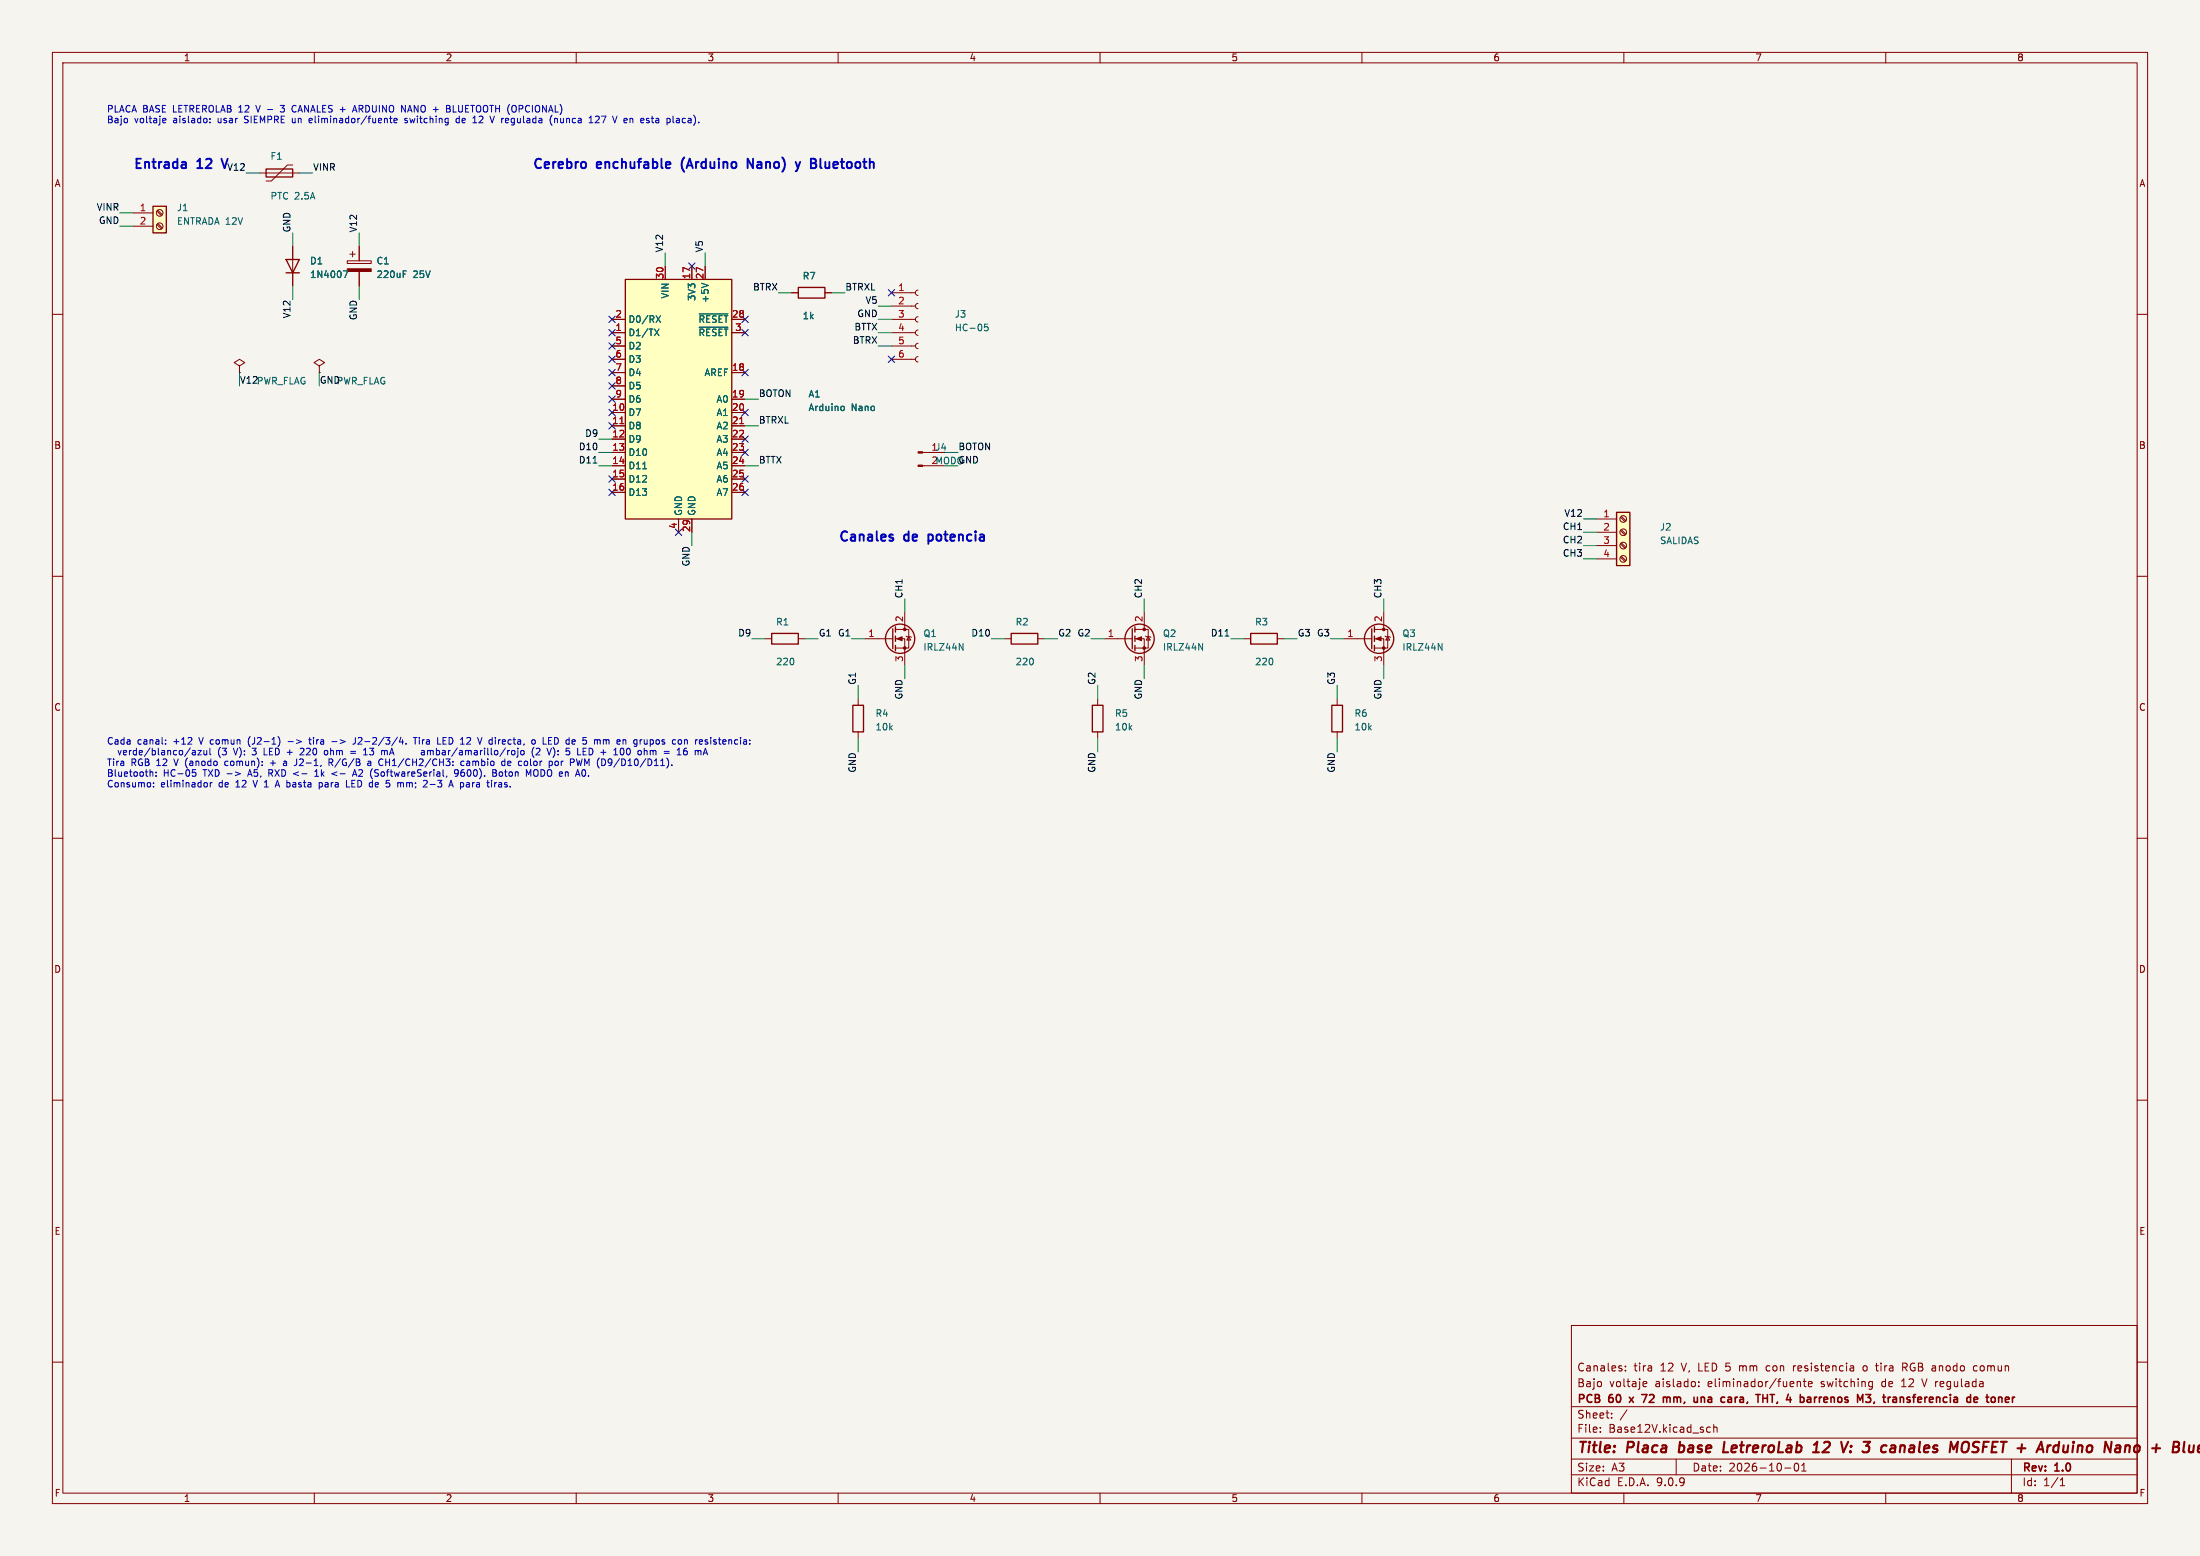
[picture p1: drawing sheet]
<svg xmlns="http://www.w3.org/2000/svg" width="420mm" height="297mm" viewBox="0 0 420 297" stroke-linecap="round" stroke-linejoin="round" font-family="sans-serif">
<path d="M0 0h420v297h-420z" fill="#f5f4ef" stroke="#f5f4ef" stroke-width=".19"/>
<g fill="none" stroke="#840000" stroke-width=".19">
<path d="M10 10h400v277h-400zM12 12h396v273h-396zM60 10v2M110 10v2M160 10v2M210 10v2M260 10v2M310 10v2M360 10v2M66.3 49.8h4.6v.5h-4.6zM66.8 48.5h1M67.3 48v1"/>
<path d="M68.6 47v2.8M68.6 51.8v2.8M151.1 55.9h1.3M157.5 55.9h1.2M10 60h2M45.7 69.9l1-.7-1-.6-1 .6 1 .7v1.2M45.7 71.1h.1M61 69.9l1-.7-1-.6-1.1 .6 1.1 .7v1.2M61 71.1h.1M408 60h2M10 110h2M172.7 116.8v3.3"/>
<path d="M408 110h2M165.1 121.9h5.3M170.9 120.1h2.6v3.6h-2.6M170.9 121.9h1.8v5.1M173 121.4l1 .3M173.5 121.5l.4 .7h-.8zM10 160h2M408 160h2M10 210h2M408 210h2M300 253h108v32h-108zM10 260h2"/>
<path d="M300 278.5h108M300 274.5h108M300 268.5h108M305.5 273.2v.2M305.5 272.5v.1M307.7 270.5v.2M307.7 269.8v.1M310.3 261.5v.2M310.3 260.8v.1M310.6 269.1l-1.3 1.9M313.9 263.7l.4 .1 .1 .2-.7 .2M314.3 264.6l-.4 .1"/>
<path d="M320 278.5v3M324.3 264.5v.2M324.3 263.8v.1M325.9 273.3h.6M325.9 272.5h.6M327.2 272.5l.2-.1 .3 .1 .1 .9M327.2 271.9v1.5M337.2 260.8v.7M342.4 260.7v1M342.7 279.4l.2-.1a.8 .8 0 0 1 .5 .7 .8 .8 0 0 1-.5 .8l-.2-.2-.2-.4zM342.7 260.7l-.3 .3M343.1 263.8l.2-.1 .4 .1v.9"/>
<path d="M343.1 263.7v1M343.9 279.7l.5-.4v1.5M344.2 263.7h.6M344.4 263.2v1.3l.4 .2M345.2 264.2l.7-.2v-.2l-.5-.1-.2 .2 .1 .7h.6M353.8 260.8l.1 .9M353.9 261.6l-.2 .1M353.9 261l-.2 .1M356.2 260.7l-.4 .1-.1 .2v.5l.5 .2M357 263.7l.4 .1M357.4 264.6l-.4 .1M357.4 263.7v1.2l-.1 .2-.4 .1"/>
<path d="M358 260.7h.6M358.4 261.7h.2M363 264.7h.9M363.2 263.5l-.2 .1M363.6 261l.5 .7M364 260.3l-.2-.1h-.6v1.5M364 260.8l-.2 .2h-.6M366.9 263.2l.5 1.5M376.7 261.4l.3 .3 .4-.1M377.4 260.8l-.4-.1-.3 .3M384 278.5v6.5M408 260h2"/>
<path d="M60 285v2M110 285v2M160 285v2M210 285v2M260 285v2M300 281.5h108M310 285v2M340.7 280.2h1.2M343.9 280.8h.9M360 285v2M393.3 283.6h.9M393.3 282.5l.4-.4v1.5"/>
</g>
<g fill="none" stroke="#840000" stroke-width=".4">
<path d="M320.5 277.1l.2 .1M320.7 275.2l-.2 2M329.2 275.2l-.2 2h.9M346.1 277.2h1.1M346.3 275.8l.6-.6-.2 2M349.2 276.1l-1.3 1.1h1.2M353.3 277l-.1 .2M353.4 276v.2M362.8 275.9l-.1 1.3M363.4 275.9l-.6 .2M375.1 275.2l.6 .1a1.36 1.36 0 0 1-.5 1.9M376.5 277.1l.7 .1"/>
<path d="M377.1 275.2l-.2 .1a.46 .46 0 0 0-.2 .5 .46 .46 0 0 0 .3 .4l.4 .1M394.7 277l-.6 .2M394.8 275.9l-.1 1.3M407.9 275.9l.4 .1 .2 .3-.1 .5-.4 .4M418 275.9l-.1 1.2a.57 .57 0 0 0 .8-.1M418.8 275.9l-.1 1.3"/>
</g>
<g fill="none" stroke="#840000" stroke-width=".3">
<path d="M311 266.7l.8 1M311.8 266.7l-.8 1M313.4 266.2h1l-.6 1.5M317.6 266.8l.4-.1 .2 .2M318.2 266.9l.2-.2 .4 .1v.1M318.2 266.9v.8M324.8 266.7v1M325.3 266.8l-.3-.1-.2 .1M330 266.7h.3l.2 .2v.8M330.5 267.6l-.5 .1M330.5 267l-.5 .1M335.2 266.2h.8"/>
<path d="M335.6 266.2v1.5M336.5 266.2v1.5M336.5 266.9h.9M337.4 266.2v1.5M337.9 266.2h.9M338.3 266.2v1.5M344.3 266.8l.1 .2-.1 .6M347.3 266.7v1M347.8 266.7l-.3 .1-.2 .2M359.4 266.7h.6M364.1 266.8h.5M364.1 267.1l.5 .2 .1 .2-.2 .2-.5-.1"/>
<path d="M379.1 266.7h.6M379.4 267.6l.3 .1M380.3 266.8l.3-.1 .3 .3v.4l-.3 .3-.3-.1-.2-.2z"/>
</g>
<g fill="none" stroke="#840000" stroke-width=".25">
<path d="M152.4 54.9h5.1v2h-5.1zM170.9 119.6v1.1M170.4 120v3.8M170.9 121.4v1M170.9 123.2v1"/>
<circle cx="171.8" cy="121.9" r="2.79"/>
</g>
<g fill="#840000" stroke="#840000" stroke-width=".19">
<path d="M171.2 121.9l1-.4v.8z"/>
<path d="M66.3 51.3h4.6v.5h-4.6z"/>
<circle cx="172.7" cy="120.1" r=".25"/>
<circle cx="172.7" cy="123.7" r=".25"/>
</g>
<path d="M77 52.3h.4M77 51.7h.6M183.1 122.8l.8 1.3v-1.3" fill="none" stroke="#006464" stroke-width=".19"/>
<path d="M119.4 53.3h20.3v45.8h-20.3z" fill="#ffffc2"/>
<g fill="none" stroke="#840000" stroke-width=".25">
<path d="M119.4 53.3h20.3v45.8h-20.3zM216.7 119.6v1.1M147.3 120.9h5.1v2h-5.1zM162.8 134.6h2v5.1h-2zM193 120.9h5.1v2h-5.1zM208.5 134.6h2.1v5.1h-2.1zM216.2 120v3.8M216.7 121.4v1M216.7 123.2v1M238.8 120.9h5v2h-5zM254.3 134.6h2v5.1h-2z"/>
<circle cx="217.6" cy="121.9" r="2.79"/>
</g>
<g fill="none" stroke="#840000" stroke-width=".19">
<path d="M127 50.8v2.5M132.1 50.8v2.5M134.6 50.8v2.5M170.2 55.9h4.6M170.2 58.4h4.6M175.3 55.4l-.4 .1-.1 .4 .1 .3 .4 .2M175.3 57.9l-.4 .2-.1 .3 .1 .4 .4 .1M116.8 61h2.6M116.8 63.5h2.6M116.8 66h2.6M116.8 68.6h2.6M116.8 71.1h2.6"/>
<path d="M116.8 73.7h2.6M116.8 76.2h2.6M116.8 78.7h2.6M139.7 61h2.5M139.7 63.5h2.5M139.7 71.1h2.5M139.7 76.2h2.5M139.7 78.7h2.5M170.2 61h4.6M170.2 63.5h4.6M170.2 66h4.6M170.2 68.6h4.6"/>
<path d="M175.3 60.5l-.4 .1-.1 .4 .1 .3 .4 .2M175.3 63l-.4 .1-.1 .4 .1 .4 .4 .1M175.3 65.5l-.4 .2-.1 .3 .1 .4 .4 .1M175.3 68.1l-.4 .1-.1 .4 .1 .3 .4 .2M116.8 81.3h2.6M116.8 83.8h2.6M116.8 86.4h2.6M116.8 88.9h2.6M116.8 91.4h2.6M116.8 94h2.6M129.5 99.1v2.5M132.1 99.1v2.5"/>
<path d="M139.7 81.3h2.5M139.7 83.8h2.5M139.7 86.4h2.5M139.7 88.9h2.5M139.7 91.4h2.5M139.7 94h2.5M176.1 86.4h4.2M176.1 88.9h4.2M218.4 116.8v3.3M146 121.9h1.3M152.4 121.9h1.3M163.8 133.4v1.2"/>
<path d="M163.8 139.7v1.3M191.8 121.9h1.2M198.1 121.9h1.3M209.5 133.4v1.2M209.5 139.7v1.3M210.8 121.9h5.4M216.7 120.1h2.5v3.6h-2.5M216.7 121.9h1.7v5.1M218.7 121.4l1 .3M219.2 121.5l.4 .7h-.8zM237.5 121.9h1.3M243.8 121.9h1.3"/>
<path d="M255.3 133.4v1.2M255.3 139.7v1.3"/>
</g>
<path d="M133.5 59.9h5.5M133.9 54.1l1.3 .4M124.9 62.8l.9 1.3M125.2 60.3l.9 1.2M125.8 62.8l-.9 1.3M126.1 60.3l-.9 1.2M133.5 62.5h5.5M160.8 77.5l.3 .1 .1 .2-.1 .5-.3 .1M188.6 61.9h-.6l-.1 .6 .2-.1h.4l.1 .2v.4l-.2 .1-.5-.1M122.7 89.5h.7M228.8 122.8l.8 1.3v-1.3" fill="none" stroke="#006464" stroke-width=".19"/>
<path d="M118.4 80.9h.7M141.2 80.9h.7" fill="none" stroke="#a90000" stroke-width=".19"/>
<g fill="#840000" stroke="#840000" stroke-width=".19">
<path d="M175.3 86.2h.8v.3h-.8z"/>
<path d="M175.3 88.8h.8v.2h-.8z"/>
<path d="M216.9 121.9l1-.4v.8z"/>
<circle cx="218.4" cy="120.1" r=".25"/>
<circle cx="218.4" cy="123.7" r=".25"/>
</g>
<path d="M308.6 97.8h2.5v10.2h-2.5z" fill="#ffffc2"/>
<g fill="none" stroke="#840000" stroke-width=".25">
<path d="M54.6 49.5h2.5l-1.2 2.6zM54.6 52.1h2.5M308.6 97.8h2.5v10.2h-2.5zM262.4 119.6v1.1M261.9 120v3.8M262.4 121.4v1M262.4 123.2v1"/>
<circle cx="263.3" cy="121.9" r="2.79"/>
</g>
<g fill="none" stroke="#840000" stroke-width=".19">
<path d="M55.9 47v7.6M304.8 99.1h3.8M309.3 98.7l.9 .9M309.5 98.6l.9 .8M264.2 116.8v3.3M304.8 101.6h3.8M304.8 104.1h3.8M304.8 106.7h3.8M309.3 101.3l.9 .8M309.3 103.8l.9 .8M309.3 106.3l.9 .9M309.5 101.1l.9 .8"/>
<path d="M309.5 103.6l.9 .9M309.5 106.2l.9 .8M256.5 121.9h5.4M262.4 120.1h2.5v3.6h-2.5M262.4 121.9h1.8v5.1M264.4 121.4l1 .3M264.9 121.5l.4 .7h-.8z"/>
<circle cx="309.9" cy="99.1" r=".63"/>
<circle cx="309.9" cy="101.6" r=".63"/>
<circle cx="309.9" cy="104.1" r=".63"/>
<circle cx="309.9" cy="106.7" r=".63"/>
</g>
<g fill="#840000" stroke="#840000" stroke-width=".19">
<path d="M262.6 121.9l1.1-.4v.8z"/>
<circle cx="264.2" cy="120.1" r=".25"/>
<circle cx="264.2" cy="123.7" r=".25"/>
</g>
<path d="M65.5 51.7h.9l-.6 1.3M274.6 122.8l.7 1.3v-1.3" fill="none" stroke="#006464" stroke-width=".19"/>
<path d="M29.2 39.4h2.5v5.1h-2.5z" fill="#ffffc2"/>
<path d="M29.2 39.4h2.5v5.1h-2.5zM50.8 32.3h5.1v1.5h-5.1z" fill="none" stroke="#840000" stroke-width=".25"/>
<g fill="none" stroke="#840000" stroke-width=".19">
<path d="M49.5 33h7.6M55.9 31.5h-1l-3.1 3h-1M25.4 40.6h3.8M25.4 43.2h3.8M29.9 40.3l.9 .8M29.9 42.8l.9 .9M30.1 40.1l.9 .9M30.1 42.7l.9 .8M55.9 47v2.5M55.9 52.1v2.5M68.6 47v2.8M68.6 51.8v2.8"/>
<path d="M127 50.8v2.5M132.1 50.8v2.5M134.6 50.8v2.5M151.1 55.9h1.3M157.5 55.9h1.2M116.8 61h2.6M116.8 63.5h2.6M116.8 66h2.6M116.8 68.6h2.6M116.8 71.1h2.6M116.8 73.7h2.6M116.8 76.2h2.6"/>
<path d="M116.8 78.7h2.6M139.7 61h2.5M139.7 63.5h2.5M139.7 71.1h2.5M139.7 76.2h2.5M139.7 78.7h2.5M116.8 81.3h2.6M116.8 83.8h2.6M116.8 86.4h2.6M116.8 88.9h2.6M116.8 91.4h2.6M116.8 94h2.6"/>
<path d="M129.5 99.1v2.5M132.1 99.1v2.5M139.7 81.3h2.5M139.7 83.8h2.5M139.7 86.4h2.5M139.7 88.9h2.5M139.7 91.4h2.5M139.7 94h2.5"/>
<circle cx="30.5" cy="43.2" r=".63"/>
<circle cx="30.5" cy="40.6" r=".63"/>
</g>
<path d="M113.2 88.4h.8M233.9 121.4h.7" fill="none" stroke="#0f0f0f" stroke-width=".19"/>
<g fill="none" stroke="#009600" stroke-width=".19">
<path d="M47 33h2.5M57.1 33h2.6M22.9 43.2h2.5M22.9 40.6h2.5M55.9 44.5v2.5M55.9 54.6v2.6M68.6 44.5v2.5M68.6 54.6v2.6M127 48.3v2.5M134.6 48.3v2.5M148.6 55.9h2.5M158.7 55.9h2.6"/>
<path d="M167.6 58.4h2.6M45.7 71.1v2.6M61 71.1v2.6M142.2 76.2h2.6M167.6 66h2.6M167.6 63.5h2.6M167.6 61h2.6M114.3 83.8h2.5M114.3 86.4h2.5M114.3 88.9h2.5M142.2 88.9h2.6M142.2 81.3h2.6"/>
<path d="M180.3 86.4h2.6M302.3 99.1h2.5M132.1 101.6v2.5M172.7 114.3v2.5M218.4 114.3v2.5M264.2 114.3v2.5M302.3 106.7h2.5M302.3 101.6h2.5M302.3 104.1h2.5M143.5 121.9h2.5M153.7 121.9h2.5M162.6 121.9h2.5"/>
<path d="M163.8 130.8v2.6M172.7 127v2.5M189.2 121.9h2.6M199.4 121.9h2.5M208.3 121.9h2.5M209.5 130.8v2.6M218.4 127v2.5M234.9 121.9h2.6M245.1 121.9h2.5M254 121.9h2.5M255.3 130.8v2.6M264.2 127v2.5"/>
<path d="M163.8 141v2.5M209.5 141v2.5M255.3 141v2.5"/>
</g>
<g fill="none" stroke="#000084" stroke-width=".19">
<path d="M131.5 50.2l1.2 1.2M132.7 50.2l-1.2 1.2M169.6 55.3l1.2 1.2M170.8 55.3l-1.2 1.2M116.2 60.4l1.2 1.2M116.2 62.9l1.2 1.2M116.2 65.4l1.2 1.2M116.2 68l1.2 1.2M116.2 70.5l1.2 1.2M116.2 78.1l1.2 1.2M116.2 75.6l1.2 1.2M116.2 73.1l1.2 1.2"/>
<path d="M117.4 60.4l-1.2 1.2M117.4 62.9l-1.2 1.2M117.4 65.4l-1.2 1.2M117.4 68l-1.2 1.2M117.4 70.5l-1.2 1.2M117.4 78.1l-1.2 1.2M117.4 75.6l-1.2 1.2M117.4 73.1l-1.2 1.2M141.6 78.1l1.2 1.2M141.6 62.9l1.2 1.2M141.6 60.4l1.2 1.2M141.6 70.5l1.2 1.2"/>
<path d="M142.8 78.1l-1.2 1.2M142.8 62.9l-1.2 1.2M142.8 60.4l-1.2 1.2M142.8 70.5l-1.2 1.2M169.6 68l1.2 1.2M170.8 68l-1.2 1.2M116.2 90.8l1.2 1.2M116.2 93.4l1.2 1.2M116.2 80.7l1.2 1.2M117.4 90.8l-1.2 1.2M117.4 93.4l-1.2 1.2M117.4 80.7l-1.2 1.2"/>
<path d="M141.6 93.4l1.2 1.2M141.6 83.2l1.2 1.2M141.6 90.8l1.2 1.2M141.6 85.8l1.2 1.2M142.8 93.4l-1.2 1.2M142.8 83.2l-1.2 1.2M142.8 90.8l-1.2 1.2M142.8 85.8l-1.2 1.2M128.9 101l1.2 1.2M130.1 101l-1.2 1.2"/>
</g>
<g fill="none" stroke="#0000c2" stroke-width=".36">
<path d="M26.9 30.3h-.8v1.8M29.3 30.3v1.5M33.9 30.3v1.8M38 30.6l.2-.3v1.8M39.4 30.5l.2-.2h.4l.3 .2M42.3 30.3l.6 1.8 .6-1.8M103.3 30.5l-.1-.1a.65 .65 0 0 0-.8 .2M108.3 30.3v1.8M118.7 30.3v1.8M122.4 30.3l-.3 .1-.1 .2M124.6 30.3v1.8M126.3 30.3v1.5"/>
<path d="M130.6 30l-.3 .6M131.1 32.1l.6-1.8 .6 1.8M134.8 30.3v1.8M137.2 30.3v.2M143.8 30.3v1.8l-1.1-1.8v1.8M149.3 30l.4 .6M151.9 30.9l.4 1.2M152.3 32.1l-.2 .5M152.8 30.9l-.5 1.2M155.7 31l.1-.4-.2-.2-.8-.1v1.8M156.6 30.3v1.5l.3 .3M160.7 30.3v1.5"/>
<path d="M165 30.3v1.5M166 30.3v1.8M161.7 101.6l-.1-.1a.65 .65 0 0 0-.8 .2M167.4 101.4v1.6M170.3 102.6l.2 .3-.2 .3M170.3 102l.2 .1M173.5 101.4v1.8M177.2 102v1.8M177.2 103.1l.2 .1M177.4 102l-.2 .1M180.5 101.4v1.6M186.2 101.4v.2"/>
</g>
<g fill="none" stroke="#0000c2" stroke-width=".19">
<path d="M31.2 22.6l.4 .1 .1 .2-.6 .1M31.6 23.4h-.4M40.1 23.3v.1M40.1 22.7v.1M48.8 20.1l.5 1.3M53.5 20.1h.8l-.4 .5h.1M53.5 21.3l.5 .1M55.8 22.6v.7l.2 .1M56 21.3l.3 .1M56.3 20.1l-.3 .1M59.4 22.6l-.4 .2 .1 .6h.3M59.6 22.9l-.6 .1"/>
<path d="M67.4 21h.6M67.7 20.1l.4 1.3M74.4 22.6h.4M74.5 22.2v1.1l.3 .1M75.2 23l.6-.1v-.2l-.4-.1-.2 .2 .1 .6h.5M77.8 22.7l-.4-.1-.1 .2 .5 .4M77.8 23.3l-.2 .1h-.3M86.5 20.1v1.3h.6M87.1 22.7v.6l.2 .1h.4M87.7 22.2v1.2M90.3 23.4h.7M94.4 22.2l-.4 1.2"/>
<path d="M105 23.1l.4 .8M105.1 22.5l-.1 .3M105.9 22.6v.8M106.4 22.8v.6M112.5 23.4h.7M113.7 22.3l.2-.1 .4 .1M114.3 22.7l-.7 .7h.8M124.3 22.6h.5M124.5 22.2v1.1l.3 .1M129.1 23.3l.2 .1h.4M129.2 22.7h.4l.1 .7M129.7 22.9l-.4 .1-.2 .1"/>
<path d="M28.7 147.4h.4l.1 .8M29.3 150.1v.1M29.3 149.4v.2M29.8 148.1v.1M29.8 147.4v.1M31.6 141.9v.1M31.6 141.3v.1M36.9 143.2l.3 .1 .1 .8M37.3 144l-.4 .1M37.3 143.5l-.4 .1M37.4 147.5v.4l-.1 .2h-.6M37.8 143.2h.6l-.6 .9h.6"/>
<path d="M38.9 143.2l.1 .8 .3 .1 .2-.1M39.3 149.4l.3 .2v.4l-.3 .2M39.5 143.2v.9M40.1 142.8v1.1l.2 .2M40.1 149.4v.8M40.5 149.4l-.4 .2M43 145.4l-.1 .5 .3 .2M44.5 142.8l.5 1.3M44.9 147.3l1 .4-1 .4M47.5 141l-.1 .4 .1 .8M48.1 144l.2 .1M48.3 149l.4 1.2"/>
<path d="M50.4 142.8v1.3h.6M51.3 147.6h.5M51.6 145.6h1M51.8 146.9h-.5v1.3M52.7 149.9h.6M53 149l-.5 1.2M53.1 140.6a1.46 1.46 0 0 1 0 1.9M54.2 145.3h.4M54.7 145.6h-.4l-.2 .2 .2 .3h.4M55 141.6h1M56.6 144.9v.9M58 142.9v.2"/>
<path d="M58 143.2l-.8 .9h.8M58.9 141.2h.5M59.1 140.8v1.1l.3 .1M60.1 148.2h.7M60.5 146.9v1.3M60.9 149.4h.4l.2 .2-.1 .6h-.5M60.9 149.4v1.2M62 143.3l.3-.1 .3 .3-.1 .5-.2 .1-.3-.1M63.1 145.5l.4 .6M63.3 144.9h-.5v1.2M63.4 141.6h.9M63.5 145.1l-.1 .4h-.6"/>
<path d="M64.3 147.3l-.9 .4 .9 .4M64.9 147.7h1M66.1 149v1.2h.6M66.9 143.4h1M66.9 143.8h1M67.3 148.2l.4-1.3 .4 1.3M67.4 147.8h.6M67.8 140.8v1.1l-.5 .1M69.6 143l-.2 .2M69.8 142.8v1.3M70.3 145.3h.4l.1 .8M70.6 144l.5 .1"/>
<path d="M70.8 145.6h-.4l-.2 .2 .2 .3h.4M71.5 148.1l.5 .1M71.6 147.4l.4 .2M73.6 144.9v1.2M73.6 145.5h.8M73.8 143.2l.1 .2v.7M74.8 142.8l-.4 1.3M76.5 140.7l-.3 .9h.8M76.8 141.2v.8M77.5 141.9v.1M78.9 140.8h.7M79.3 140.8v1.2"/>
<path d="M80 140.8v.1M80 141.2v.8M80.5 143.3h.5v.8M81 143.5l-.4 .1-.2 .2 .2 .3 .4-.1M81.6 143.4l.4-.2 .2 .2M81.6 143.2v.9M82.1 149.7h1M82.2 143.4l.1-.2 .3 .1 .1 .8M82.2 143.4v.7M84.6 141.4h.4M85.2 140.8h-.6v1.2h.6M85.8 149.9h.6"/>
<path d="M86.1 149l.4 1.2M87.5 147.5l-.3 .2-.3-.1-.1-.1v-.4l.2-.2h.2l.3 .2a.84 .84 0 0 1-.4 1.1h-.2M88 145.4v.6l.2 .1h.4M88.2 147l-.2 .9 .2 .3M88.2 147.4l-.2 .2M89.5 145.6h-.3l-.1 .2v.3h.4M94.1 147.5h.4M94.5 147.5l.3 .3-.1 .3-.6 .1M94.7 147.1l-.2 .4M94.8 149.4h-.2M95.6 149.4h-.4M95.7 149.7h-.4l-.1 .2v.3h.5"/>
<path d="M95.7 147.3l-.3 .1-.1 .2v.5l.4 .1M96.4 144.9v1.2M96.4 146.1h-.1M96.9 145.5l.1 .6h.5M97.5 145.6l-.6 .1M99.5 143.3l-.1 .5 .2 .3 .3-.1 .2-.2-.2-.5M100.5 145.3l.2 .2v.4l-.2 .2M100.9 147.8l.4-.9v1.3M101.6 143.2v.8l.3 .6M101.9 147.1a.85 .85 0 0 0 .3 1.1h.2M102.1 141.3l.1 .1-.1 .6M102.4 142.9l.4-.1 .3 .4-.8 .9h.8"/>
<path d="M103.7 140.8v1.2M105.3 140.8h-.6v1.2M106 145.4l-.1 .5 .3 .2h.3l.1-.2-.1-.5M106.2 140.8h-.3v1.2h.3M108.9 144.9v1.2M110 144.9l.3 1.2M110.3 144.1h.6M111.1 144.9l-.3 1.2-.2-.9M111.8 147.4l-.1 .5M112.3 148.1v.1M113.7 141.2l.3 .2M116.1 141.2l.2 .2v.6"/>
<path d="M124.1 142h.4M124.1 141.2v1.3M124.5 141.2l-.4 .1M125.2 143.4v.7M130.5 143.4v.6l.5 .1M130.5 143.4v.1M130.7 143.3h.3M130.8 142.8h.3M130.8 141.2l.4 .2v.6M132.9 143.2l.4 .2M133.3 143.4l.1-.2 .4 .2M133.3 143.4v.7"/>
<path d="M135.7 140.8v.1M136.2 142h.4M136.6 141.2l-.4 .2 .1 .2h.3"/>
</g>
<path d="M65.5 51.7h.9l-.6 1.3M77 51.7h.6M77 52.3h.4M133.5 59.9h5.5M133.9 54.1l1.3 .4M124.9 62.8l.9 1.3M125.2 60.3l.9 1.2M125.8 62.8l-.9 1.3M126.1 60.3l-.9 1.2M133.5 62.5h5.5M160.8 77.5l.3 .1 .1 .2-.1 .5-.3 .1M122.7 89.5h.7" fill="none" stroke="#006464" stroke-width=".19"/>
<path d="M118.4 80.9h.7M141.2 80.9h.7" fill="none" stroke="#a90000" stroke-width=".19"/>
<g font-size="2.8" fill="#840000">
<text x="301" y="277.9">Title:</text>
<text x="310.6" y="277.9">Placa</text>
<text x="321.4" y="277.9">base</text>
<text x="330.6" y="277.9">LetreroLab</text>
<text x="348.7" y="277.9">12</text>
<text x="354.8" y="277.9">V:</text>
<text x="359.8" y="277.9">3</text>
<text x="364" y="277.9">canales</text>
<text x="377.9" y="277.9">MOSFET +</text>
<text x="396.3" y="277.9">Arduino</text>
<text x="409.8" y="277.9">Nano</text>
<text x="419.6" y="277.9">+</text>
</g>
<g font-size="2.5" fill="#0000c2">
<text x="25.4" y="33.1">Entrada</text>
<text x="37.8" y="33.1">12</text>
<text x="101.6" y="33.1">Cerebro</text>
<text x="114.1" y="33.1">enchufable</text>
<text x="130.9" y="33.1">(Arduino</text>
<text x="144.2" y="33.1">Nano)</text>
<text x="154.3" y="33.1">y</text>
<text x="157.7" y="33.1">Bluetooth</text>
<text x="160" y="104.2">Canales</text>
<text x="172.7" y="104.2">de</text>
<text x="178" y="104.2">potencia</text>
</g>
<text font-size="2.5" fill="#0f0f0f" x="43.3" y="33.1">V</text>
<g font-size="2.1" fill="#840000">
<text x="301" y="262">Canales:</text>
<text x="311.9" y="262">tira</text>
<text x="317" y="262">12</text>
<text x="321.2" y="262">V, LED 5</text>
<text x="332.6" y="262">mm</text>
<text x="337.9" y="262">con</text>
<text x="343.2" y="262">resistencia</text>
<text x="356.7" y="262">o</text>
<text x="359.3" y="262">tira</text>
<text x="364.5" y="262">RGB anodo</text>
<text x="378.4" y="262">comun</text>
<text x="301" y="268.2">PCB</text>
<text x="301" y="265">Bajo</text>
<text x="307.2" y="265">voltaje</text>
<text x="307.2" y="268.2">60</text>
<text x="314.8" y="268.2">72</text>
<text x="316" y="265">aislado:</text>
<text x="319.4" y="268.2">mm,</text>
<text x="325.8" y="268.2">una</text>
<text x="326.2" y="265">eliminador/fuente</text>
<text x="331.7" y="268.2">cara,</text>
<text x="339" y="268.2">THT,</text>
<text x="345.4" y="268.2">4</text>
<text x="347.9" y="265">switching</text>
<text x="348.5" y="268.2">barrenos</text>
<text x="359.6" y="265">de</text>
<text x="360.1" y="268.2">M3,</text>
<text x="363.6" y="265">12</text>
<text x="365.7" y="268.2">transferencia</text>
<text x="367.7" y="265">V regulada</text>
<text x="382.2" y="268.2">de</text>
<text x="301" y="273.7">File:</text>
<text x="301" y="271">Sheet:</text>
<text x="307.1" y="273.7">Base12V.kicad_sch</text>
<text x="301" y="281.1">Size:</text>
<text x="307.6" y="281.1">A3</text>
<text x="323" y="281.1">Date:</text>
<text x="330" y="281.1">2026-10-01</text>
<text x="386" y="281.3">Rev:</text>
<text x="392.4" y="281.3">1.0</text>
<text x="301" y="283.9">KiCad</text>
<text x="308.7" y="283.9">E.D.A.</text>
<text x="316.3" y="283.9">9.0.9</text>
<text x="386" y="283.9">Id:</text>
<text x="390.1" y="283.9">1/1</text>
</g>
<g font-size="1.8" fill="#840000">
<text x="35" y="11.9">1</text>
<text x="85" y="11.9">2</text>
<text x="135" y="11.9">3</text>
<text x="185" y="11.9">4</text>
<text x="235" y="11.9">5</text>
<text x="285" y="11.9">6</text>
<text x="335" y="11.9">7</text>
<text x="385" y="11.9">8</text>
<text x="10.3" y="35.9">A</text>
<text x="408.3" y="35.9">A</text>
<text x="10.3" y="85.9">B</text>
<text x="408.2" y="85.9">B</text>
<text x="10.3" y="135.9">C</text>
<text x="408.2" y="135.9">C</text>
<text x="10.3" y="185.9">D</text>
<text x="408.2" y="185.9">D</text>
<text x="10.3" y="235.9">E</text>
<text x="408.3" y="235.9">E</text>
<text x="10.3" y="285.9">F</text>
<text x="35" y="286.9">1</text>
<text x="85" y="286.9">2</text>
<text x="135" y="286.9">3</text>
<text x="185" y="286.9">4</text>
<text x="235" y="286.9">5</text>
<text x="285" y="286.9">6</text>
<text x="335" y="286.9">7</text>
<text x="385" y="286.9">8</text>
<text x="408.3" y="285.9">F</text>
</g>
<g font-size="1.8" fill="#0000c2">
<text x="20.3" y="21.8">PLACA BASE LETREROLAB 12</text>
<text x="20.3" y="23.8">Bajo</text>
<text x="25.7" y="23.8">voltaje</text>
<text x="33.2" y="23.8">aislado:</text>
<text x="41.9" y="23.8">usar</text>
<text x="47.1" y="23.8">SIEMPRE</text>
<text x="49.4" y="21.8">V -</text>
<text x="54.4" y="21.8">3</text>
<text x="56.4" y="23.8">un</text>
<text x="56.8" y="21.8">CANALES +</text>
<text x="59.9" y="23.8">eliminador/fuente</text>
<text x="68.9" y="21.8">ARDUINO</text>
<text x="78.3" y="21.8">NANO +</text>
<text x="78.3" y="23.8">switching</text>
<text x="87.3" y="21.8">BLUETOOTH (OPCIONAL)</text>
<text x="88.3" y="23.8">de</text>
<text x="91.8" y="23.8">12</text>
<text x="95.3" y="23.8">V regulada</text>
<text x="107.1" y="23.8">(nunca</text>
<text x="114.8" y="23.8">127</text>
<text x="119.6" y="23.8">V en</text>
<text x="125.2" y="23.8">esta</text>
<text x="130.4" y="23.8">placa).</text>
<text x="20.3" y="142.4">Cada</text>
<text x="26.2" y="142.4">canal:</text>
<text x="33.2" y="142.4">+12</text>
<text x="38.3" y="142.4">V comun</text>
<text x="48" y="142.4">(J2-1)</text>
<text x="55.8" y="142.4">-&gt;</text>
<text x="60.1" y="142.4">tira</text>
<text x="64.6" y="142.4">-&gt;</text>
<text x="68.9" y="142.4">J2-2/3/4.</text>
<text x="80.7" y="142.4">Tira</text>
<text x="85.4" y="142.4">LED 12</text>
<text x="93.6" y="142.4">V directa,</text>
<text x="104.2" y="142.4">o</text>
<text x="106.5" y="142.4">LED de</text>
<text x="114.6" y="142.4">5</text>
<text x="117" y="142.4">mm</text>
<text x="121.5" y="142.4">en</text>
<text x="124.9" y="142.4">grupos</text>
<text x="132.5" y="142.4">con</text>
<text x="137.1" y="142.4">resistencia:</text>
<text x="20.3" y="146.5">Tira</text>
<text x="20.3" y="148.6">Bluetooth:</text>
<text x="22.7" y="144.5">verde/blanco/azul</text>
<text x="25" y="146.5">RGB 12</text>
<text x="31.2" y="148.6">HC-05</text>
<text x="33.6" y="146.5">V (anodo</text>
<text x="38.9" y="148.6">TXD -&gt;</text>
<text x="41.9" y="144.5">(3</text>
<text x="43.6" y="146.5">comun):</text>
<text x="45.1" y="144.5">V):</text>
<text x="47.9" y="148.6">A5,</text>
<text x="48.9" y="144.5">3</text>
<text x="51.2" y="144.5">LED +</text>
<text x="51.9" y="148.6">RXD &lt;-</text>
<text x="52.4" y="146.5">+</text>
<text x="55.2" y="146.5">a</text>
<text x="57.5" y="146.5">J2-1,</text>
<text x="58.6" y="144.5">220</text>
<text x="61.2" y="148.6">1k</text>
<text x="63.4" y="144.5">ohm</text>
<text x="64.2" y="146.5">R/G/B</text>
<text x="68.6" y="144.5">=</text>
<text x="68.9" y="148.6">A2</text>
<text x="71.3" y="144.5">13</text>
<text x="71.9" y="146.5">a</text>
<text x="72.4" y="148.6">(SoftwareSerial,</text>
<text x="74.2" y="146.5">CH1/CH2/CH3:</text>
<text x="74.9" y="144.5">mA</text>
<text x="83.5" y="144.5">ambar/amarillo/rojo</text>
<text x="88.7" y="148.6">9600).</text>
<text x="90.1" y="146.5">cambio</text>
<text x="96.1" y="148.6">Boton</text>
<text x="98.1" y="146.5">de</text>
<text x="101.5" y="146.5">color</text>
<text x="102.7" y="148.6">MODO en</text>
<text x="104.8" y="144.5">(2</text>
<text x="107.5" y="146.5">por</text>
<text x="108.1" y="144.5">V):</text>
<text x="111.7" y="146.5">PWM (D9/D10/D11).</text>
<text x="111.8" y="144.5">5</text>
<text x="114.2" y="144.5">LED +</text>
<text x="121.5" y="144.5">100</text>
<text x="126.3" y="144.5">ohm</text>
<text x="131.5" y="144.5">=</text>
<text x="134.2" y="144.5">16</text>
<text x="20.3" y="150.6">Consumo:</text>
<text x="30.7" y="150.6">eliminador</text>
<text x="41.9" y="150.6">de</text>
<text x="45.3" y="150.6">12</text>
<text x="48.9" y="150.6">V 1</text>
<text x="53.5" y="150.6">A basta</text>
<text x="62.2" y="150.6">para</text>
<text x="67.6" y="150.6">LED de</text>
<text x="75.6" y="150.6">5</text>
<text x="78" y="150.6">mm;</text>
<text x="83.1" y="150.6">2-3</text>
<text x="88.3" y="150.6">A para</text>
<text x="96" y="150.6">tiras.</text>
</g>
<g font-size="1.8" fill="#0f0f0f">
<text x="43.3" y="32.7">V12</text>
<text x="59.7" y="32.7">VINR</text>
<text x="18.4" y="40.3">VINR</text>
<text x="18.8" y="42.8">GND</text>
<text x="55.5" y="44.4" transform="rotate(-90 55.5 44.4)">GND</text>
<text x="68.2" y="44.4" transform="rotate(-90 68.2 44.4)">V12</text>
<text x="126.7" y="48.3" transform="rotate(-90 126.7 48.3)">V12</text>
<text x="134.3" y="48.3" transform="rotate(-90 134.3 48.3)">V5</text>
<text x="143.7" y="55.5">BTRX</text>
<text x="161.3" y="55.5">BTRXL</text>
<text x="165.1" y="58.1">V5</text>
<text x="55.5" y="60.9" transform="rotate(-90 55.5 60.9)">V12</text>
<text x="68.2" y="61.2" transform="rotate(-90 68.2 61.2)">GND</text>
<text x="162.7" y="65.7">BTRX</text>
<text x="163" y="63.2">BTTX</text>
<text x="163.6" y="60.6">GND</text>
<text x="45.7" y="73.3">V12PWR_FLAG</text>
<text x="61" y="73.3">GNDPWR_FLAG</text>
<text x="144.8" y="75.9">BOTON</text>
<text x="111.6" y="83.5">D9</text>
<text x="144.8" y="80.9">BTRXL</text>
<text x="110.4" y="86">D10</text>
<text x="110.4" y="88.6">D11</text>
<text x="144.8" y="88.6">BTTX</text>
<text x="182.9" y="86">BOTON</text>
<text x="182.9" y="88.6">GND</text>
<text x="298.2" y="101.3">CH1</text>
<text x="298.5" y="98.7">V12</text>
<text x="298.2" y="106.3">CH3</text>
<text x="298.2" y="103.8">CH2</text>
<text x="131.7" y="108.2" transform="rotate(-90 131.7 108.2)">GND</text>
<text x="172.4" y="114.3" transform="rotate(-90 172.4 114.3)">CH1</text>
<text x="218.1" y="114.3" transform="rotate(-90 218.1 114.3)">CH2</text>
<text x="263.8" y="114.3" transform="rotate(-90 263.8 114.3)">CH3</text>
<text x="140.8" y="121.6">D9</text>
<text x="156.2" y="121.6">G1</text>
<text x="159.9" y="121.6">G1</text>
<text x="185.3" y="121.6">D10</text>
<text x="201.9" y="121.6">G2</text>
<text x="205.6" y="121.6">G2</text>
<text x="231.1" y="121.6">D11</text>
<text x="247.6" y="121.6">G3</text>
<text x="251.3" y="121.6">G3</text>
<text x="163.5" y="130.8" transform="rotate(-90 163.5 130.8)">G1</text>
<text x="209.2" y="130.8" transform="rotate(-90 209.2 130.8)">G2</text>
<text x="254.9" y="130.8" transform="rotate(-90 254.9 130.8)">G3</text>
<text x="172.4" y="133.6" transform="rotate(-90 172.4 133.6)">GND</text>
<text x="218.1" y="133.6" transform="rotate(-90 218.1 133.6)">GND</text>
<text x="263.8" y="133.6" transform="rotate(-90 263.8 133.6)">GND</text>
<text x="163.5" y="147.6" transform="rotate(-90 163.5 147.6)">GND</text>
<text x="209.2" y="147.6" transform="rotate(-90 209.2 147.6)">GND</text>
<text x="254.9" y="147.6" transform="rotate(-90 254.9 147.6)">GND</text>
</g>
<g font-size="1.8" fill="#006464">
<text x="51.5" y="30.7">F1</text>
<text x="33.7" y="40.5">J1</text>
<text x="51.5" y="38.3">PTC 2.5A</text>
<text x="33.7" y="43.1">ENTRADA 12V</text>
<text x="59.1" y="50.7">D1</text>
<text x="59.1" y="53.3">1N4007</text>
<text x="71.8" y="50.7">C1</text>
<text x="71.8" y="53.3">220uF</text>
<text x="78.8" y="53.3">25V</text>
<text x="153.1" y="53.5">R7</text>
<text x="127.9" y="57.1" transform="rotate(-90 127.9 57.1)">VIN</text>
<text x="132.9" y="57.6" transform="rotate(-90 132.9 57.6)">3V3</text>
<text x="135.5" y="57.9" transform="rotate(-90 135.5 57.9)">+5V</text>
<text x="119.9" y="61.8">D0/RX</text>
<text x="119.9" y="64.4">D1/TX</text>
<text x="133.2" y="61.8">~{RESET}</text>
<text x="133.2" y="64.4">~{RESET}</text>
<text x="153.1" y="61.1">1k</text>
<text x="182.2" y="60.8">J3</text>
<text x="182.2" y="63.4">HC-05</text>
<text x="119.9" y="66.9">D2</text>
<text x="119.9" y="69.4">D3</text>
<text x="119.9" y="72">D4</text>
<text x="134.4" y="72">AREF</text>
<text x="119.9" y="74.5">D5</text>
<text x="119.9" y="77.1">D6</text>
<text x="136.7" y="77.1">A0</text>
<text x="154.2" y="76.1">A1</text>
<text x="119.9" y="79.6">D7</text>
<text x="119.9" y="82.1">D8</text>
<text x="136.7" y="79.6">A1</text>
<text x="136.7" y="82.1">A2</text>
<text x="154.2" y="78.7">Arduino</text>
<text x="162.5" y="78.7">Nano</text>
<text x="119.9" y="84.7">D9</text>
<text x="119.9" y="87.2">D10</text>
<text x="119.9" y="89.8">D11</text>
<text x="136.7" y="84.7">A3</text>
<text x="136.7" y="87.2">A4</text>
<text x="136.7" y="89.8">A5</text>
<text x="177.7" y="86.1">1J4</text>
<text x="119.9" y="92.3">D12</text>
<text x="119.9" y="94.8">D13</text>
<text x="136.7" y="92.3">A6</text>
<text x="136.7" y="94.8">A7</text>
<text x="130.4" y="98.6" transform="rotate(-90 130.4 98.6)">GND</text>
<text x="132.9" y="98.6" transform="rotate(-90 132.9 98.6)">GND</text>
<text x="316.8" y="101.5">J2</text>
<text x="316.8" y="104.1">SALIDAS</text>
<text x="148.1" y="119.6">R1</text>
<text x="193.8" y="119.6">R2</text>
<text x="239.5" y="119.6">R3</text>
<text x="176.2" y="124.4">IRLZ44N</text>
<text x="176.2" y="121.8">Q1</text>
<text x="221.9" y="124.4">IRLZ44N</text>
<text x="221.9" y="121.8">Q2</text>
<text x="267.6" y="124.4">IRLZ44N</text>
<text x="267.6" y="121.8">Q3</text>
<text x="148.1" y="127.2">220</text>
<text x="193.8" y="127.2">220</text>
<text x="239.5" y="127.2">220</text>
<text x="167" y="137">R4</text>
<text x="212.8" y="137">R5</text>
<text x="258.5" y="137">R6</text>
<text x="167" y="139.6">10k</text>
<text x="212.8" y="139.6">10k</text>
<text x="258.5" y="139.6">10k</text>
</g>
<g font-size="1.8" fill="#a90000">
<text x="26.6" y="40.4">1</text>
<text x="26.6" y="42.9">2</text>
<text x="126.7" y="53.4" transform="rotate(-90 126.7 53.4)">30</text>
<text x="131.8" y="53.4" transform="rotate(-90 131.8 53.4)">17</text>
<text x="134.4" y="53.4" transform="rotate(-90 134.4 53.4)">27</text>
<text x="171.4" y="55.6">1</text>
<text x="171.4" y="58.2">2</text>
<text x="117.4" y="60.7">2</text>
<text x="117.4" y="63.2">1</text>
<text x="117.4" y="65.8">5</text>
<text x="139.7" y="60.7">28</text>
<text x="140.3" y="63.2">3</text>
<text x="171.4" y="60.7">3</text>
<text x="171.4" y="63.2">4</text>
<text x="171.4" y="65.8">5</text>
<text x="117.4" y="68.3">6</text>
<text x="117.4" y="70.9">7</text>
<text x="139.7" y="70.9">18</text>
<text x="171.4" y="68.3">6</text>
<text x="117.4" y="73.4">8</text>
<text x="117.4" y="75.9">9</text>
<text x="139.7" y="75.9">19</text>
<text x="116.8" y="78.5">10</text>
<text x="116.8" y="81">11</text>
<text x="116.8" y="83.6">12</text>
<text x="139.7" y="78.5">20</text>
<text x="139.7" y="81">21</text>
<text x="139.7" y="83.6">22</text>
<text x="116.8" y="86.1">13</text>
<text x="116.8" y="88.6">14</text>
<text x="139.7" y="86.1">23</text>
<text x="139.7" y="88.6">24</text>
<text x="116.8" y="91.2">15</text>
<text x="116.8" y="93.7">16</text>
<text x="139.7" y="91.2">25</text>
<text x="139.7" y="93.7">26</text>
<text x="129.3" y="101" transform="rotate(-90 129.3 101)">4</text>
<text x="131.8" y="101.6" transform="rotate(-90 131.8 101.6)">29</text>
<text x="306" y="98.8">1</text>
<text x="306" y="101.3">2</text>
<text x="306" y="103.9">3</text>
<text x="306" y="106.4">4</text>
<text x="172.5" y="118.8" transform="rotate(-90 172.5 118.8)">2</text>
<text x="218.2" y="118.8" transform="rotate(-90 218.2 118.8)">2</text>
<text x="263.9" y="118.8" transform="rotate(-90 263.9 118.8)">2</text>
<text x="165.7" y="121.7">1</text>
<text x="211.4" y="121.7">1</text>
<text x="257.1" y="121.7">1</text>
<text x="172.5" y="126.4" transform="rotate(-90 172.5 126.4)">3</text>
<text x="218.2" y="126.4" transform="rotate(-90 218.2 126.4)">3</text>
<text x="263.9" y="126.4" transform="rotate(-90 263.9 126.4)">3</text>
</g>
<text font-size="1.8" fill="#009600" x="177.7" y="88.6">2MODO</text>
</svg>
